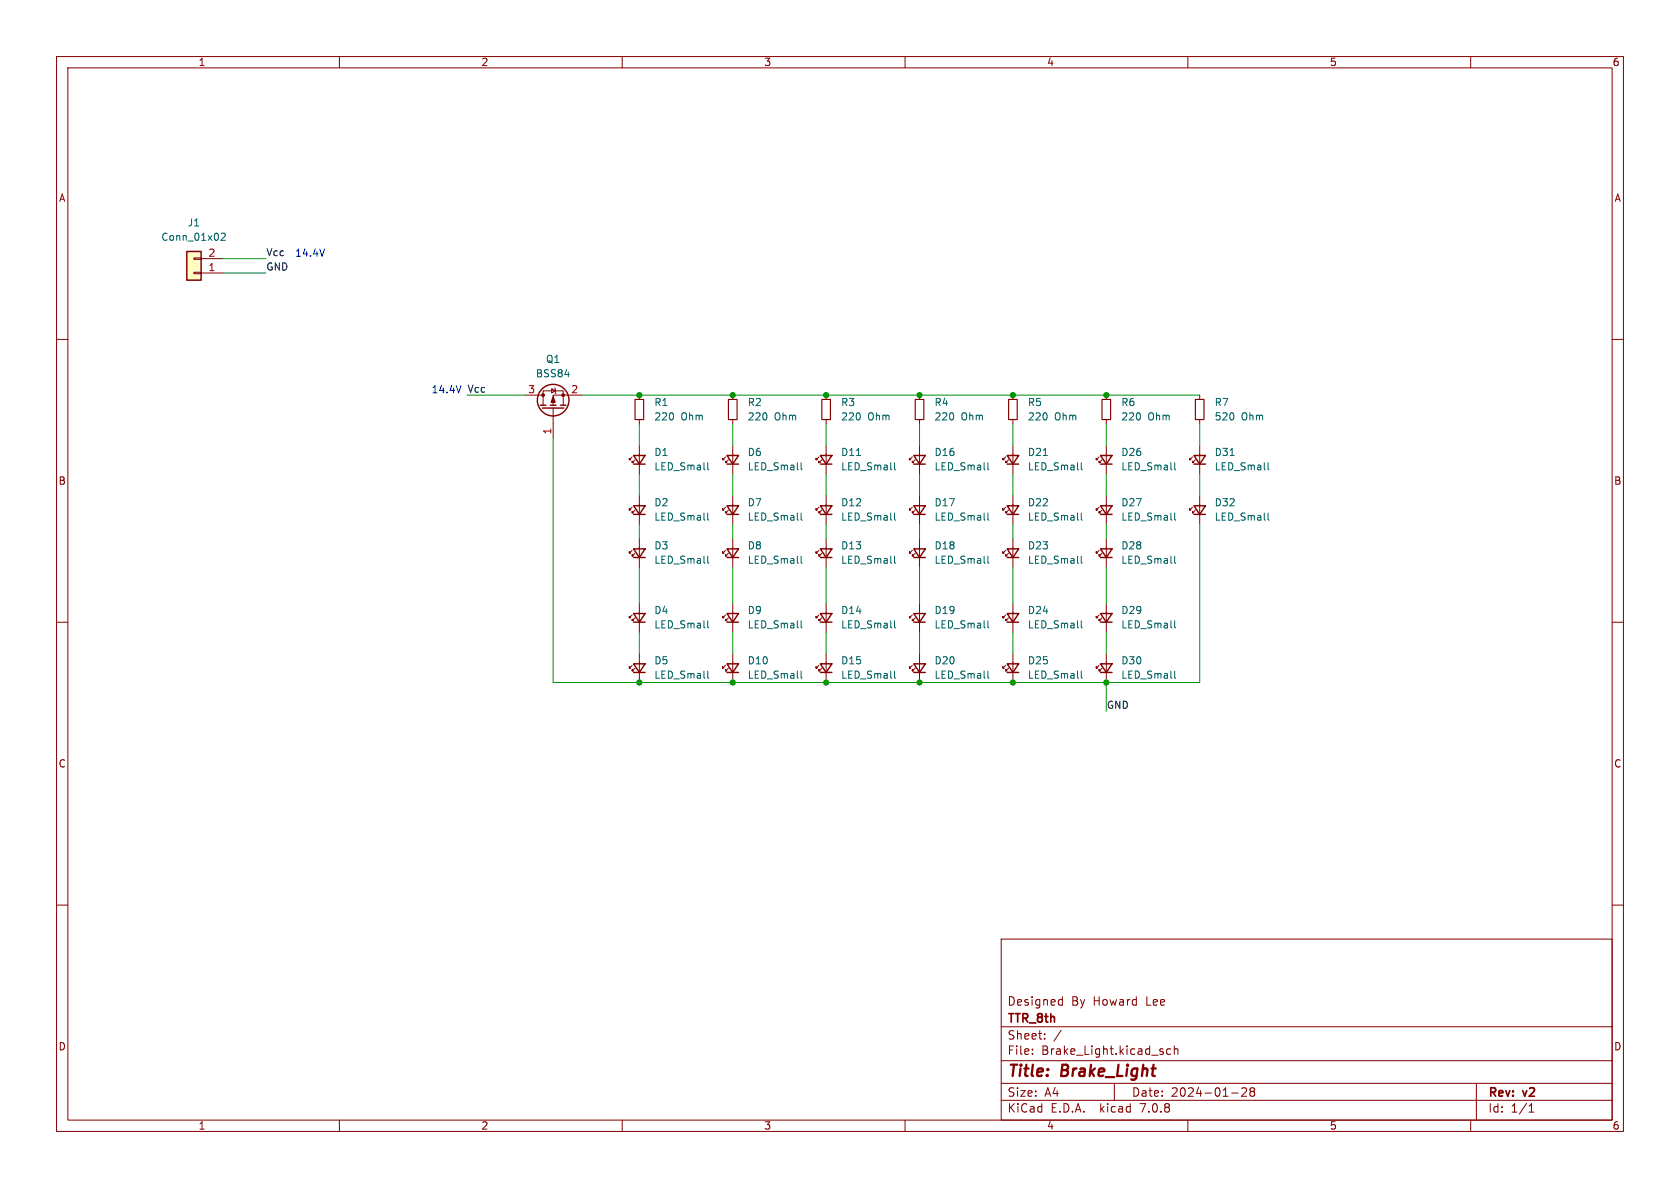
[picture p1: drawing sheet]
<svg xmlns="http://www.w3.org/2000/svg" width="297mm" height="210mm" viewBox="0 0 297 210" stroke-linecap="round" stroke-linejoin="round" font-family="sans-serif">
<g fill="none" stroke="#840000" stroke-width=".18">
<path d="M10 10h277v190h-277zM12 12h273v186h-273zM60 10v2M110 10v2M160 10v2M210 10v2M260 10v2M10 60h2M34.3 45.6h1.3v.2h-1.3zM34.3 48.1h1.3v.3h-1.3zM35.6 48.3h3.8M35.6 45.7h3.8"/>
<path d="M285 60h2M92.7 69.9h3.3M96 71.6v-2.5h3.6v2.5M97.5 68.7l.7 .4-.7 .4zM97.8 72.1v5.4M98 68.6l.2 .1v.8l.1 .1M102.9 69.9h-5.1v1.7M113 69.9v.7M113 74.2v.7M113 78.7v5.1M129.5 69.9v.7M129.5 74.2v.7"/>
<path d="M129.5 78.7v5.1M146 69.9v.7M146 74.2v.7M146 78.7v5.1M162.6 69.9v.7M162.6 74.2v.7M162.6 78.7v5.1M179.1 69.9v.7M179.1 74.2v.7M179.1 78.7v5.1M195.6 69.9v.7M195.6 74.2v.7"/>
<path d="M195.6 78.7v5.1M212.1 69.9v.7M212.1 74.2v.7M212.1 78.7v5.1M111.8 80.8l-.5 .5v-.3v.3h.2M111.8 89.7l-.5 .5v-.3v.3h.2M111.8 97.3l-.5 .5v-.3v.3h.2M112.3 81.3l-.5 .5v-.3v.3h.2M112.3 90.2l-.5 .5v-.3v.3h.2M112.3 97.8l-.5 .5v-.3v.3h.2M113 87.6v5.1M113 95.3v5"/>
<path d="M128.3 89.7l-.5 .5v-.3v.3h.2M128.3 97.3l-.5 .5v-.3v.3h.2M128.3 80.8l-.5 .5v-.3v.3h.2M128.8 90.2l-.5 .5v-.3v.3h.2M128.8 97.8l-.5 .5v-.3v.3h.2M128.8 81.3l-.5 .5v-.3v.3h.2M129.5 87.6v5.1M129.5 95.3v5M144.8 89.7l-.5 .5v-.3v.3h.2M144.8 80.8l-.5 .5v-.3v.3h.2M144.8 97.3l-.5 .5v-.3v.3h.2M145.3 90.2l-.5 .5v-.3v.3h.2"/>
<path d="M145.3 81.3l-.5 .5v-.3v.3h.2M145.3 97.8l-.5 .5v-.3v.3h.2M146 87.6v5.1M146 95.3v5M161.3 97.3l-.5 .5v-.3v.3h.2M161.3 80.8l-.5 .5v-.3v.3h.2M161.3 89.7l-.5 .5v-.3v.3h.2M161.8 97.8l-.5 .5v-.3v.3h.2M161.8 81.3l-.5 .5v-.3v.3h.2M161.8 90.2l-.5 .5v-.3v.3h.2M162.6 87.6v5.1M162.6 95.3v5"/>
<path d="M177.8 97.3l-.5 .5v-.3v.3h.2M177.8 80.8l-.5 .5v-.3v.3h.2M177.8 89.7l-.5 .5v-.3v.3h.2M178.3 97.8l-.5 .5v-.3v.3h.3M178.3 81.3l-.5 .5v-.3v.3h.3M178.3 90.2l-.5 .5v-.3v.3h.3M179.1 87.6v5.1M179.1 95.3v5M194.3 80.8l-.5 .5v-.3v.3h.3M194.3 89.7l-.5 .5v-.3v.3h.3M194.3 97.3l-.5 .5v-.3v.3h.3M194.8 81.3l-.5 .5v-.3v.3h.3"/>
<path d="M194.8 90.2l-.5 .5v-.3v.3h.3M194.8 97.8l-.5 .5v-.3v.3h.3M195.6 87.6v5.1M195.6 95.3v5M210.8 89.7l-.5 .5v-.3v.3h.3M210.8 80.8l-.5 .5v-.3v.3h.3M211.3 90.2l-.5 .5v-.3v.3h.3M211.3 81.3l-.5 .5v-.3v.3h.3M212.1 87.6v5.1M10 110h2M111.8 108.7l-.5 .5v-.2v.2h.2M111.8 117.6l-.5 .5v-.2v.2h.2"/>
<path d="M112.3 109.2l-.5 .5v-.2v.2h.2M112.3 118.1l-.5 .5v-.2v.2h.2M113 106.7v5.1M113 115.6v5.1M128.3 108.7l-.5 .5v-.2v.2h.2M128.3 117.6l-.5 .5v-.2v.2h.2M128.8 109.2l-.5 .5v-.2v.2h.2M128.8 118.1l-.5 .5v-.2v.2h.2M129.5 106.7v5.1M129.5 115.6v5.1M144.8 117.6l-.5 .5v-.2v.2h.2M144.8 108.7l-.5 .5v-.2v.2h.2"/>
<path d="M145.3 118.1l-.5 .5v-.2v.2h.2M145.3 109.2l-.5 .5v-.2v.2h.2M146 106.7v5.1M146 115.6v5.1M161.3 108.7l-.5 .5v-.2v.2h.2M161.3 117.6l-.5 .5v-.2v.2h.2M161.8 109.2l-.5 .5v-.2v.2h.2M161.8 118.1l-.5 .5v-.2v.2h.2M162.6 106.7v5.1M162.6 115.6v5.1M177.8 117.6l-.5 .5v-.2v.2h.2M177.8 108.7l-.5 .5v-.2v.2h.2"/>
<path d="M178.3 118.1l-.5 .5v-.2v.2h.3M178.3 109.2l-.5 .5v-.2v.2h.3M179.1 106.7v5.1M179.1 115.6v5.1M194.3 108.7l-.5 .5v-.2v.2h.3M194.3 117.6l-.5 .5v-.2v.2h.3M194.8 109.2l-.5 .5v-.2v.2h.3M194.8 118.1l-.5 .5v-.2v.2h.3M195.6 106.7v5.1M195.6 115.6v5.1M285 110h2M10 160h2"/>
<path d="M285 160h2M177 166h108v32h-108zM187.4 176.7l.4 .1M187.8 176.2v1.5M187.8 177.6l-.4 .1M60 198v2M110 198v2M160 198v2M177 194.5h108M177 191.5h108M177 187.5h108M177 181.5h108"/>
<path d="M182.5 186.3v.1M182.5 185.5v.1M184.7 183.6v.1M184.7 182.8v.1M187.6 182.1l-1.3 2M197 191.5v3M207 185.5l-.5-.1-.3 .3v.4l.2 .2h.6M207.6 185.5l.2-.1 .4 .1v.9M207.6 184.9v1.5M210 198v2M217.7 193.2h1.2M219.5 192.4l.6-.1 .2 .1 .1 .3-.9 1.1h.9"/>
<path d="M221.2 192.9l-.2-.2 .2-.4 .5 .1 .1 .2-.3 .3M221.2 192.9l-.2 .3v.3l.2 .3 .5-.1 .1-.2-.1-.4-.2-.2M221.2 192.9h.3M260 198v2M261 191.5v6.5M270.3 196.6h.9M270.3 195.5l.4-.4v1.5"/>
</g>
<g fill="none" stroke="#840000" stroke-width=".25">
<path d="M33 44.5h2.6v5h-2.6zM95.5 71.6h1M95.9 72.1h3.8M97.3 71.6h1M99.1 71.6h1M112 80.5h2l-1 1.5zM112 89.4h2l-1 1.5zM112 97h2l-1 1.6zM112 82h2M112 98.6h2M112 90.9h2M128.5 89.4h2.1l-1.1 1.5z"/>
<path d="M128.5 97h2.1l-1.1 1.6zM128.5 80.5h2.1l-1.1 1.5zM128.5 82h2.1M128.5 98.6h2.1M128.5 90.9h2.1M145 89.4h2.1l-1.1 1.5zM145 80.5h2.1l-1.1 1.5zM145 97h2.1l-1.1 1.6zM145 82h2.1M145 98.6h2.1M145 90.9h2.1M161.5 97h2.1l-1 1.6z"/>
<path d="M161.5 80.5h2.1l-1 1.5zM161.5 89.4h2.1l-1 1.5zM161.5 82h2.1M161.5 98.6h2.1M161.5 90.9h2.1M178.1 97h2l-1 1.6zM178.1 80.5h2l-1 1.5zM178.1 89.4h2l-1 1.5zM178.1 82h2M178.1 98.6h2M178.1 90.9h2M194.6 80.5h2l-1 1.5z"/>
<path d="M194.6 89.4h2l-1 1.5zM194.6 97h2l-1 1.6zM194.6 82h2M194.6 98.6h2M194.6 90.9h2M211.1 89.4h2l-1 1.5zM211.1 80.5h2l-1 1.5zM211.1 82h2M211.1 90.9h2M112 108.5h2l-1 1.5zM112 117.3h2l-1 1.6zM112 110h2"/>
<path d="M112 118.9h2M128.5 108.5h2.1l-1.1 1.5zM128.5 117.3h2.1l-1.1 1.6zM128.5 110h2.1M128.5 118.9h2.1M145 117.3h2.1l-1.1 1.6zM145 108.5h2.1l-1.1 1.5zM145 110h2.1M145 118.9h2.1M161.5 108.5h2.1l-1 1.5zM161.5 117.3h2.1l-1 1.6zM161.5 110h2.1"/>
<path d="M161.5 118.9h2.1M178.1 117.3h2l-1 1.6zM178.1 108.5h2l-1 1.5zM178.1 110h2M178.1 118.9h2M194.6 108.5h2l-1 1.5zM194.6 117.3h2l-1 1.6zM194.6 110h2M194.6 118.9h2"/>
<circle cx="97.8" cy="70.7" r="2.79"/>
</g>
<g fill="none" stroke="#006464" stroke-width=".18">
<path d="M39.1 41.3l.5-.1 .2 .4-.8 .9h.8M125.1 81.8v1.1l.2 .2M125.1 90.7v1.1l.2 .2M125.1 98.3v1.1l.2 .2M141.6 81.8v1.1l.2 .2M141.6 90.7v1.1l.2 .2M141.6 98.3v1.1l.2 .2M151.4 80.5h.7M158.1 98.3v1.1l.2 .2M158.1 90.7v1.1l.2 .2M158.1 81.8v1.1l.2 .2M174.6 81.8v1.1l.2 .2"/>
<path d="M174.6 90.7v1.1l.2 .2M174.6 98.3v1.1l.2 .2M184.4 80.5h.8M191.2 81.8v1.1l.1 .2M191.2 90.7v1.1l.1 .2M191.2 98.3v1.1l.1 .2M207.7 81.8v1.1l.1 .2M207.7 90.7v1.1l.1 .2M207.7 98.3v1.1l.1 .2M217.5 80.5h.7M224.2 90.7v1.1l.2 .2M224.2 81.8v1.1l.2 .2"/>
<path d="M125.1 109.7v1.1l.2 .2M125.1 118.6v1.1l.2 .2M141.6 109.7v1.1l.2 .2M141.6 118.6v1.1l.2 .2M158.1 109.7v1.1l.2 .2M158.1 118.6v1.1l.2 .2M174.6 109.7v1.1l.2 .2M174.6 118.6v1.1l.2 .2M191.2 118.6v1.1l.1 .2M191.2 109.7v1.1l.1 .2M207.7 109.7v1.1l.1 .2M207.7 118.6v1.1l.1 .2"/>
</g>
<path d="M112.3 70.6h1.5v3.6h-1.5zM128.8 70.6h1.5v3.6h-1.5zM145.3 70.6h1.5v3.6h-1.5zM161.8 70.6h1.5v3.6h-1.5zM178.3 70.6h1.5v3.6h-1.5zM194.8 70.6h1.5v3.6h-1.5zM211.3 70.6h1.6v3.6h-1.6z" fill="none" stroke="#840000" stroke-width=".2"/>
<path d="M33 44.5h2.6v5h-2.6z" fill="#ffffc2" stroke="#ffffc2" stroke-width=".18"/>
<g fill="#840000" stroke="#840000" stroke-width=".18">
<path d="M97.8 70.1l.4 1h-.8z"/>
<circle cx="99.6" cy="69.8" r=".25"/>
<circle cx="96" cy="69.8" r=".25"/>
</g>
<path d="M57.4 44l-.5 1.3M81.5 68.2l-.4 1.2" fill="none" stroke="#0000c2" stroke-width=".18"/>
<g fill="none" stroke="#009600" stroke-width=".18">
<path d="M39.4 48.3h7.6M39.4 45.7h7.6M82.5 69.9h10.2M97.8 77.5v43.2h114.3v-28M102.9 69.9h109.2M113 74.9v3.8M129.5 74.9v3.8M146 74.9v3.8M162.6 74.9v3.8M179.1 74.9v3.8M195.6 74.9v3.8M212.1 74.9v3.8"/>
<path d="M113 83.8v3.8M113 92.7v2.6M129.5 83.8v3.8M129.5 92.7v2.6M146 83.8v3.8M146 92.7v2.6M162.6 83.8v3.8M162.6 92.7v2.6M179.1 83.8v3.8M179.1 92.7v2.6M195.6 83.8v3.8M195.6 92.7v2.6"/>
<path d="M212.1 83.8v3.8M113 100.3v6.4M113 111.8v3.8M129.5 100.3v6.4M129.5 111.8v3.8M146 100.3v6.4M146 111.8v3.8M162.6 100.3v6.4M162.6 111.8v3.8M179.1 100.3v6.4M179.1 111.8v3.8M195.6 100.3v6.4"/>
<path d="M195.6 111.8v3.8M195.6 120.7v5"/>
</g>
<g fill="#009600" stroke="#009600" stroke-width=".18">
<circle cx="195.6" cy="120.7" r=".46"/>
<circle cx="179.1" cy="120.7" r=".46"/>
<circle cx="195.6" cy="69.9" r=".46"/>
<circle cx="179.1" cy="69.9" r=".46"/>
<circle cx="146" cy="69.9" r=".46"/>
<circle cx="113" cy="120.7" r=".46"/>
<circle cx="113" cy="69.9" r=".46"/>
<circle cx="129.5" cy="69.9" r=".46"/>
<circle cx="146" cy="120.7" r=".46"/>
<circle cx="129.5" cy="120.7" r=".46"/>
<circle cx="162.6" cy="69.9" r=".46"/>
<circle cx="162.6" cy="120.7" r=".46"/>
</g>
<g font-size="2.8" fill="#840000">
<text x="178" y="190.9">Title:</text>
<text x="187.7" y="190.9">Brake_Light</text>
</g>
<g font-size="2.1" fill="#840000">
<text x="178" y="178">Designed</text>
<text x="189.4" y="178">By</text>
<text x="193.3" y="178">Howard</text>
<text x="202.8" y="178">Lee</text>
<text x="178" y="184">Sheet:</text>
<text x="178" y="181.2">TTR_8th</text>
<text x="178" y="186.7">File:</text>
<text x="184.1" y="186.7">Brake_Light.kicad_sch</text>
<text x="178" y="196.9">KiCad</text>
<text x="178" y="194.1">Size:</text>
<text x="184.7" y="194.1">A4</text>
<text x="185.7" y="196.9">E.D.A.</text>
<text x="194.6" y="196.9">kicad</text>
<text x="200" y="194.1">Date:</text>
<text x="201.8" y="196.9">7.0.8</text>
<text x="207" y="194.1">2024-01-28</text>
<text x="263" y="194.3">Rev:</text>
<text x="263" y="196.9">Id:</text>
<text x="267.1" y="196.9">1/1</text>
<text x="269.4" y="194.3">v2</text>
</g>
<g font-size="1.8" fill="#840000">
<text x="35" y="11.9">1</text>
<text x="85" y="11.9">2</text>
<text x="135" y="11.9">3</text>
<text x="185" y="11.9">4</text>
<text x="235" y="11.9">5</text>
<text x="285" y="11.9">6</text>
<text x="10.3" y="35.9">A</text>
<text x="285.3" y="35.9">A</text>
<text x="10.3" y="85.9">B</text>
<text x="285.3" y="85.9">B</text>
<text x="10.3" y="135.9">C</text>
<text x="285.3" y="135.9">C</text>
<text x="10.3" y="185.9">D</text>
<text x="285.3" y="185.9">D</text>
<text x="35" y="199.9">1</text>
<text x="85" y="199.9">2</text>
<text x="135" y="199.9">3</text>
<text x="185" y="199.9">4</text>
<text x="235" y="199.9">5</text>
<text x="285" y="199.9">6</text>
</g>
<g font-size="1.8" fill="#006464">
<text x="33.1" y="40.2">J1</text>
<text x="28.4" y="42.8">Conn_01x02</text>
<text x="96.4" y="64.4">Q1</text>
<text x="94.6" y="66.9">BSS84</text>
<text x="115.6" y="72">R1</text>
<text x="132.1" y="72">R2</text>
<text x="148.6" y="72">R3</text>
<text x="165.1" y="72">R4</text>
<text x="181.6" y="72">R5</text>
<text x="198.1" y="72">R6</text>
<text x="214.6" y="72">R7</text>
<text x="115.6" y="74.5">220</text>
<text x="120.4" y="74.5">Ohm</text>
<text x="132.1" y="74.5">220</text>
<text x="136.9" y="74.5">Ohm</text>
<text x="148.6" y="74.5">220</text>
<text x="153.4" y="74.5">Ohm</text>
<text x="165.1" y="74.5">220</text>
<text x="169.9" y="74.5">Ohm</text>
<text x="181.6" y="74.5">220</text>
<text x="186.4" y="74.5">Ohm</text>
<text x="198.1" y="74.5">220</text>
<text x="202.9" y="74.5">Ohm</text>
<text x="214.6" y="74.5">520</text>
<text x="219.4" y="74.5">Ohm</text>
<text x="115.6" y="80.8">D1</text>
<text x="115.6" y="83.4">LED_Small</text>
<text x="132.1" y="80.8">D6</text>
<text x="132.1" y="83.4">LED_Small</text>
<text x="148.6" y="83.4">LED_Small</text>
<text x="148.6" y="80.8">D11</text>
<text x="165.1" y="83.4">LED_Small</text>
<text x="165.1" y="80.8">D16</text>
<text x="181.6" y="83.4">LED_Small</text>
<text x="181.6" y="80.8">D21</text>
<text x="198.1" y="83.4">LED_Small</text>
<text x="198.1" y="80.8">D26</text>
<text x="214.6" y="83.4">LED_Small</text>
<text x="214.6" y="80.8">D31</text>
<text x="115.6" y="89.7">D2</text>
<text x="132.1" y="89.7">D7</text>
<text x="148.6" y="89.7">D12</text>
<text x="165.1" y="89.7">D17</text>
<text x="181.6" y="89.7">D22</text>
<text x="198.1" y="89.7">D27</text>
<text x="214.6" y="89.7">D32</text>
<text x="115.6" y="92.2">LED_Small</text>
<text x="132.1" y="92.2">LED_Small</text>
<text x="148.6" y="92.2">LED_Small</text>
<text x="165.1" y="92.2">LED_Small</text>
<text x="181.6" y="92.2">LED_Small</text>
<text x="198.1" y="92.2">LED_Small</text>
<text x="214.6" y="92.2">LED_Small</text>
<text x="115.6" y="97.3">D3</text>
<text x="115.6" y="99.9">LED_Small</text>
<text x="132.1" y="97.3">D8</text>
<text x="132.1" y="99.9">LED_Small</text>
<text x="148.6" y="99.9">LED_Small</text>
<text x="148.6" y="97.3">D13</text>
<text x="165.1" y="99.9">LED_Small</text>
<text x="165.1" y="97.3">D18</text>
<text x="181.6" y="99.9">LED_Small</text>
<text x="181.6" y="97.3">D23</text>
<text x="198.1" y="99.9">LED_Small</text>
<text x="198.1" y="97.3">D28</text>
<text x="115.6" y="108.8">D4</text>
<text x="115.6" y="111.3">LED_Small</text>
<text x="132.1" y="108.8">D9</text>
<text x="132.1" y="111.3">LED_Small</text>
<text x="148.6" y="111.3">LED_Small</text>
<text x="148.6" y="108.8">D14</text>
<text x="165.1" y="111.3">LED_Small</text>
<text x="165.1" y="108.8">D19</text>
<text x="181.6" y="111.3">LED_Small</text>
<text x="181.6" y="108.8">D24</text>
<text x="198.1" y="111.3">LED_Small</text>
<text x="198.1" y="108.8">D29</text>
<text x="115.6" y="117.6">D5</text>
<text x="132.1" y="117.6">D10</text>
<text x="148.6" y="117.6">D15</text>
<text x="165.1" y="117.6">D20</text>
<text x="181.6" y="117.6">D25</text>
<text x="198.1" y="117.6">D30</text>
<text x="115.6" y="120.2">LED_Small</text>
<text x="132.1" y="120.2">LED_Small</text>
<text x="148.6" y="120.2">LED_Small</text>
<text x="165.1" y="120.2">LED_Small</text>
<text x="181.6" y="120.2">LED_Small</text>
<text x="198.1" y="120.2">LED_Small</text>
</g>
<g font-size="1.8" fill="#a90000">
<text x="36.8" y="45.5">2</text>
<text x="36.8" y="48">1</text>
<text x="93.3" y="69.6">3</text>
<text x="100.9" y="69.6">2</text>
<text x="97.5" y="76.9" transform="rotate(-90 97.5 76.9)">1</text>
</g>
<g font-size="1.8" fill="#0f0f0f">
<text x="47" y="45.4">Vcc</text>
<text x="47" y="47.9">GND</text>
<text x="82.5" y="69.5">Vcc</text>
<text x="195.6" y="125.4">GND</text>
</g>
<g font-size="1.8" fill="#0000c2">
<text x="52.1" y="45.5">14.4V</text>
<text x="76.2" y="69.6">14.4V</text>
</g>
</svg>
